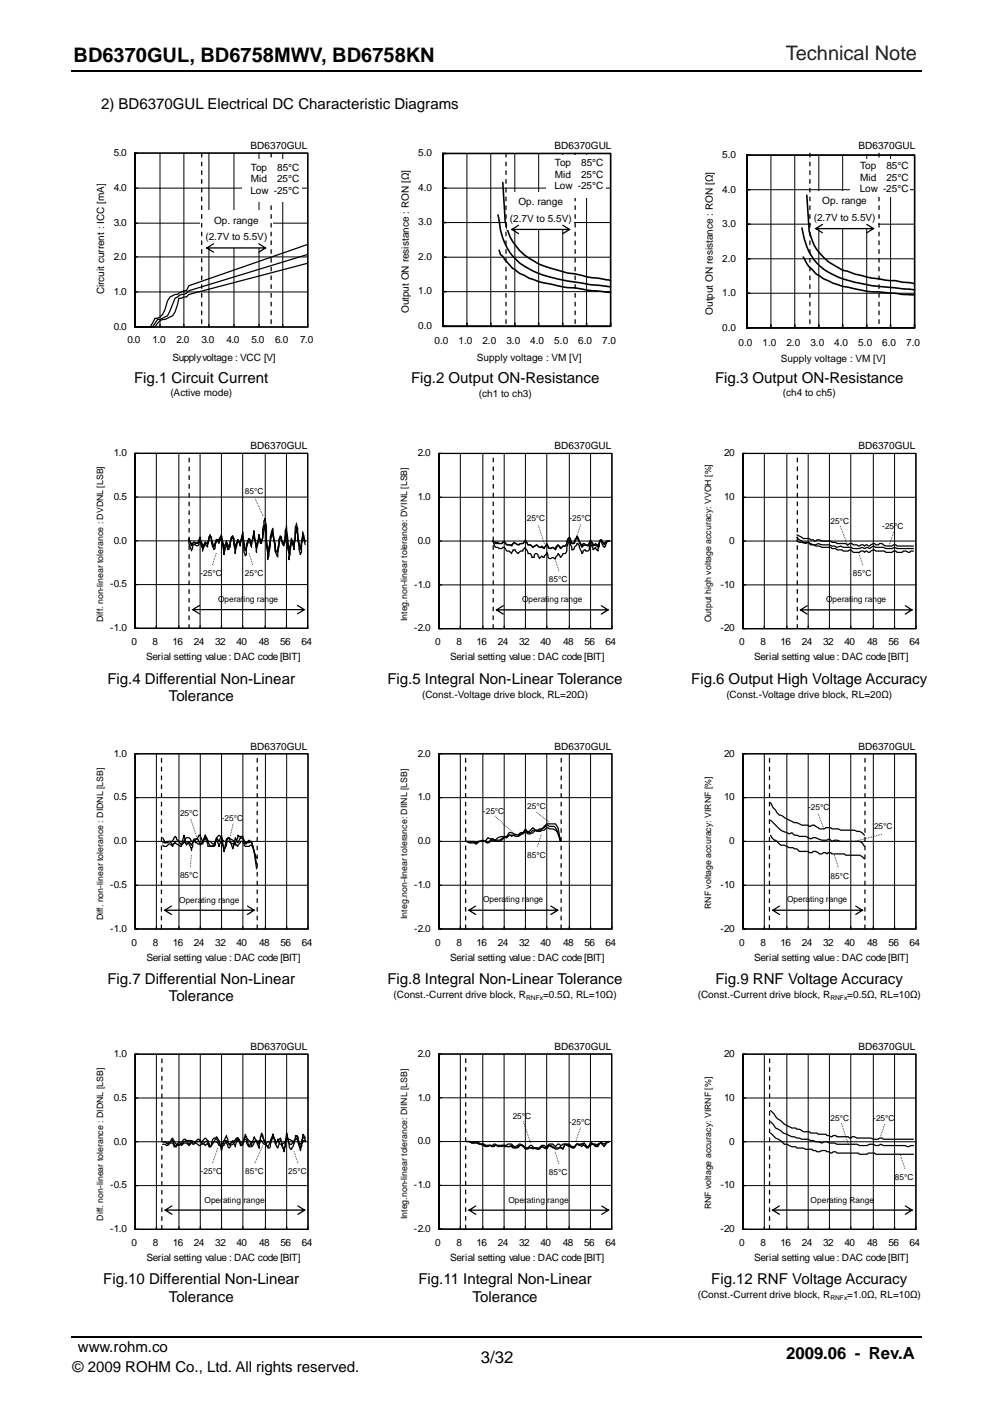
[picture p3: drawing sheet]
<svg xmlns="http://www.w3.org/2000/svg" width="210mm" height="297mm" viewBox="0 0 210 297" stroke-linecap="round" stroke-linejoin="round" font-family="sans-serif">
<path d="M15 282.6h179.7" fill="none" stroke="#050100" stroke-width=".32"/>
<path d="M15 15h179.7" fill="none" stroke="#050100" stroke-width=".34"/>
<path d="M157.8 32.8h35.4v36.5h-35.4z" fill="#fff"/>
<path d="M157.8 32.8h35.4v36.5M162.9 32.8v36.5M167.9 32.8v36.5M173 32.8v36.5M178 32.8v36.5M183.1 32.8v36.5M188.1 32.8v36.5M157.8 54.7h35.4M157.8 47.4h35.4M157.8 40.1h35.4M157.8 62h35.4" fill="none" stroke="#000" stroke-width=".21"/>
<g fill="none" stroke="#000" stroke-width=".34">
<path d="M158.5 32.8h-.7h35.4v36.5h-35.4v-36.5v36.5h.7M157.8 54.7h.7M157.8 47.4h.7M157.8 40.1h.7M169.4 48.2a11.8 11.8 0 0 0 6.6 9.9 31.1 31.1 0 0 0 11.2 2.6l6 .6M169.7 54.3a8.3 8.3 0 0 0 2.3 3.1l.5 .6 1.5 .9 2 1 1 .3a39.9 39.9 0 0 0 10.2 1.7l6 .5M170.4 41.3l.5 7.6a10.9 10.9 0 0 0 6.1 7.6l1 .6 1 .2a31 31 0 0 0 10.1 2l4.1 .7M157.8 62h.7M157.8 68.6v.7h35.4v-.7M162.9 68.6v.7M167.9 68.6v.7M173 68.6v.7"/>
<path d="M178 68.6v.7M183.1 68.6v.7M188.1 68.6v.7"/>
</g>
<path d="M93.6 32.4h35.4v36.6h-35.4z" fill="#fff"/>
<path d="M93.6 39.8h35.4M93.6 32.4h35.4v36.6M98.6 32.4v36.6M103.7 32.4v36.6M108.8 32.4v36.6M113.8 32.4v36.6M118.9 32.4v36.6M123.9 32.4v36.6M93.6 54.4h35.4M93.6 47.1h35.4M93.6 61.7h35.4" fill="none" stroke="#000" stroke-width=".21"/>
<g fill="none" stroke="#000" stroke-width=".34">
<path d="M93.6 39.8h.6M94.2 32.4h-.6h35.4v36.6h-35.4v-36.6v36.6h.6M106.2 38.6l.5 8.2a11.7 11.7 0 0 0 6.1 8.4 19.2 19.2 0 0 0 6.1 2.2l1 .3 1.5 .2a19.3 19.3 0 0 0 5 .9l2.6 .4M93.6 54.4h.6M93.6 47.1h.6M105.2 45.4l.3 1.2a12 12 0 0 0 8.3 11.2 52.4 52.4 0 0 0 12.6 2.5l2.6 .3M105.5 52.9l.2 .9 .5 .4 .5 .8a13.9 13.9 0 0 0 7.1 4.5l2.5 .5a17.7 17.7 0 0 0 5.1 .9l2.5 .4 5.1 .5M93.6 61.7h.6M93.6 68.3v.7h35.4v-.7M98.6 68.3v.7M103.7 68.3v.7M108.8 68.3v.7"/>
<path d="M113.8 68.3v.7M118.9 68.3v.7M123.9 68.3v.7"/>
</g>
<path d="M28.5 32.4h36.5v36.7h-36.5z" fill="#fff"/>
<path d="M28.5 39.8h36.5M28.5 32.4h36.5v36.7M33.8 32.4v36.7M38.8 32.4v36.7M44.1 32.4v36.7M49.4 32.4v36.7M54.7 32.4v36.7M59.7 32.4v36.7M28.5 54.3h36.5M28.5 47.2h36.5M28.5 61.7h36.5" fill="none" stroke="#000" stroke-width=".21"/>
<g fill="none" stroke="#000" stroke-width=".26">
<path d="M28.5 39.8h.5M29 32.4h-.5h36.5v36.7h-36.5v-36.7v36.7h.5M28.5 54.3h.5M28.5 47.2h.5M65 55.6l-25.1 6.7-.5 .5-1.6 .3-.8 2.9-.6 .8-1.5 .7a2.22 2.22 0 0 0-2.2 1.6h-4.2M65 53.8l-25.1 7.7-.5 .5-.6 .3a2.51 2.51 0 0 0-2.4 2.1l-1 2.4-1.6 .7h-.5l-1.1 1.6h-3.7M65 51.7l-25.1 8.7-.5 1.1a2.98 2.98 0 0 0-1.9 .8 2.47 2.47 0 0 0-2.1 1.3l-.5 1.8a2.12 2.12 0 0 1-2.2 1.9l-1 1.8h-3.2M28.5 61.7h.5M28.5 68.6v.5M33.8 68.6v.5M38.8 68.6v.5M44.1 68.6v.5"/>
<path d="M49.4 68.6v.5M54.7 68.6v.5M59.7 68.6v.5M65 68.6v.5h-36.5"/>
</g>
<path d="M42.2 44.5h15.4v7.9h-15.4z" fill="#fff"/>
<path d="M43.6 52.3h12.5l.1 .1-.1 .2h-12.4zM43.4 52.4l1.6-1 .2 .1v.1l-1.4 .9v-.2l1.4 .9v.2h-.2zM54.6 51.5l.2-.1 1.5 1-1.5 1h-.2v-.2l1.4-.9v.2l-1.4-.9z" fill="#000"/>
<path d="M42.6 32.4v36.6M57.3 32.4v36.7" fill="none" stroke="#000" stroke-width=".26" stroke-dasharray=".8 1.1"/>
<g fill="#fff">
<path d="M51.1 33.7h12.5v9h-12.5z"/>
<path d="M107.2 40.6h14v7.9h-14z"/>
</g>
<path d="M108 48.4h12.3l.1 .1-.1 .1h-12.2zM107.9 48.5l1.6-1 .1 .1v.1l-1.4 .9v-.2l1.4 .9v.2h-.1zM118.8 47.6l.2-.1 1.6 1-1.6 1h-.2v-.2l1.4-.9v.2l-1.4-.9z" fill="#000"/>
<path d="M106.9 32.4v36.6M121.5 32.4v36.7" fill="none" stroke="#000" stroke-width=".26" stroke-dasharray=".8 1.1"/>
<g fill="#fff">
<path d="M115.3 32.7h12.5v9h-12.5z"/>
<path d="M171.4 40.4h14.1v7.9h-14.1z"/>
</g>
<path d="M172.2 48.2h12.3l.2 .1-.2 .2h-12.2zM172.1 48.3l1.6-1 .2 .1-.1 .2-1.4 .9v-.3l1.4 .9 .1 .2h-.2zM183 47.4l.2-.1 1.6 1-1.7 1-.1-.2 1.4-.9v.3l-1.4-.9z" fill="#000"/>
<path d="M171.1 32.4v36.6M185.7 32.4v36.7" fill="none" stroke="#000" stroke-width=".26" stroke-dasharray=".8 1.1"/>
<g fill="#fff">
<path d="M179.6 33.7h12.4v7.9h-12.4z"/>
<path d="M157 95.9h36.5v37h-36.5z"/>
</g>
<path d="M157 95.9h36.5v37M161.5 95.9v37M166.2 95.9v37M170.7 95.9v37M175.2 95.9v37M179.7 95.9v37M184.5 95.9v37M189 95.9v37M157 114.4h36.5M157 105.1h36.5M157 123.7h36.5" fill="none" stroke="#000" stroke-width=".21"/>
<g fill="none" stroke="#000" stroke-width=".26">
<path d="M157.5 95.9h-.5h36.5v37h-36.5v-37v37h.5M157 114.4h.5M157 105.1h.5M168.3 113.1l1.4 .8a1.75 1.75 0 0 1 1.6 .2h.5l.2 .3h.3l.3-.3 1.6 .3a1.75 1.75 0 0 1 1.5 .3h.9l.2 .2h1.9l.2 .3h.3a.65 .65 0 0 1 1.1 0h.7l.3 .2h.3a.68 .68 0 0 1 1 0l.3-.2 .8 .2 .8-.5h.2l.3 .3h.5a.65 .65 0 0 1 1.1 0l.5 .2h1.3a.68 .68 0 0 1 1.1 0h3.5M168.3 114.4l.6 .3 1.3 .2 .5-.2 1.1 .5h.5l.5-.3 .8 .3h1.6l1.6 .5 .8-.3 .5 .3h1.6a2.86 2.86 0 0 0 2.4 0l.5 .3 .6-.3 .5 .3 .8-.6 .5 .3h1.6a2.86 2.86 0 0 0 2.4 0l.5 .3h3.5M168.3 113.6l1.4 1.1h1l.6 .5h.7l.3 .2h.8l.5 .3h.6a1.86 1.86 0 0 1 1.5 .3h.9l.2 .2h1.1a1.37 1.37 0 0 0 1.6 0h.2l.6 .6h1.3a.65 .65 0 0 1 1 0l.3-.3 .8 .3 .8-.6h.2l.3 .3h.5a1.75 1.75 0 0 1 1.6 .3h1.3a.65 .65 0 0 1 1.1 0h1.1l.2-.3h.6l.8 .3 .2-.3h.6M157 123.7h.5M157 132.4v.5h36.5v-.5M161.5 132.4v.5M166.2 132.4v.5M170.7 132.4v.5M175.2 132.4v.5"/>
<path d="M179.7 132.4v.5M184.5 132.4v.5M189 132.4v.5"/>
</g>
<path d="M169 128.8h23.7l.1 .1-.1 .2h-23.6zM168.8 128.9l1.7-.9h.1v.2l-1.4 .9v-.3l1.4 .9v.2h-.1zM191.1 128h.2l1.6 .9-1.6 1h-.2l.1-.2 1.4-.9v.3l-1.4-.9z" fill="#000"/>
<path d="M168.4 132.8v-36.9" fill="none" stroke="#000" stroke-width=".26" stroke-dasharray=".8 1.1"/>
<path d="M179.2 115.6l-1.7-4.3M182.2 119.4l-.8-2.6M188.7 112.6l-.9 2.8" fill="none" stroke="#000" stroke-width=".21" stroke-dasharray="0 .4"/>
<path d="M92.8 95.9h36.5v37h-36.5z" fill="#fff"/>
<path d="M92.8 95.9h36.5v37M97.2 95.9v37M102 95.9v37M106.5 95.9v37M111 95.9v37M115.5 95.9v37M120.3 95.9v37M124.8 95.9v37M92.8 114.4h36.5M92.8 105.1h36.5M92.8 123.7h36.5" fill="none" stroke="#000" stroke-width=".21"/>
<g fill="none" stroke="#000" stroke-width=".26">
<path d="M93.3 95.9h-.5h36.5v37h-36.5v-37v37h.5M92.8 114.4h.5M92.8 105.1h.5M104.1 114.4l.5 .3h.6l.3 .2h.5l.2-.2h.3l.5 .5h1.1l.5-.5 .8 .5h.3l.2-.3h.6l.5-.5 .5 .8h.6l.5 .5 .8-.5 .5 .5h.3l.2-.3 .3 .3h.3l.5-.5 .5 .8 .8-.3 .3 .3h.2v-.3l.6-.5 .5 .5v.3l.5-.6h.6l.2-.5v-.5l.6-.8 .2 .3 .3 1h.3l.2-.2 .6-1.4 1 1.9v.2l.3-.2v-.3h.2l.3 .3h.5l.6-.8 .5 .5v.3h.3l.2-.3 .5 .5 .3-1 .3-.3h.2v.3l.6 .5 .5-.5h.5M104.1 114.4l.5 .5h1.4l.5-.5 .5 .8h.6l.5 .2 .5-.7 .8 .5 .5-.3h.6l.5-.8 .5 1.1h.6l.5 .5 .8-.5 .5 .5h.5l.6 .3 .5-1.1 .5 1.1 .8-.3 .5 .5 .6-1 .5 .8 .5-.6h.6l.8-1.8 .5 1.3h.5l.6-1.3 1 2.1 .5-.5 .8 .2 .6-1.3 .5 1.3 .5-.2 .5 .5 .6-1.6 .8 1.1 .5-.8h.5M104.1 114.4l.5 1.3h.6l.3 .3h.5l.2-.3h.3l.5 .8h.6l.5 .5 .3-.8h.5v.3l.5 .5 .5-.5h.6v-.3l.5-.5 .5 1.3h.6l.2 .8h.6v-.5l.2-.3h.3l.5 .8v.3l.5-.5 .3 .2h.3v-.2l.5-.6v-.2v.2l.3 .3v.5l.2 .3 .8-.3 .3 .3h.2v-.3l.6-.5v-.3l.5 .8 .5-.8h.6l.2-.5v-.8l.6-1.3 .2 .3 .3 1.5h.3l.2-.2v-.3l.6-.5v-.3h.2l.8 2.1 .5-.8h.3v.3h.5l.3-.3v-.8l.3-.7 .5 1.5 .5-.5v.3l.5 .5v-.5l.3-.6v-.7l.3-.3 .8 1.3 .2-.3 .3-1h.5M92.8 123.7h.5M92.8 132.4v.5h36.5v-.5M97.2 132.4v.5M102 132.4v.5M106.5 132.4v.5M111 132.4v.5"/>
<path d="M115.5 132.4v.5M120.3 132.4v.5M124.8 132.4v.5"/>
</g>
<path d="M104.2 132.8v-36.9" fill="none" stroke="#000" stroke-width=".26" stroke-dasharray=".8 1.1"/>
<path d="M104.8 128.8h23.6l.2 .1-.2 .2h-23.5zM104.6 128.9l1.6-.9h.2v.2l-1.4 .9v-.3l1.4 .9v.2h-.2zM126.9 128h.2l1.6 .9-1.6 1h-.2l.1-.2 1.4-.9v.3l-1.4-.9z" fill="#000"/>
<path d="M115 114.9l-1.3-3.9M122.7 111l-1 2.8M118 120.6l-.8-2.6" fill="none" stroke="#000" stroke-width=".21" stroke-dasharray="0 .4"/>
<path d="M28.5 95.8h36.5v37h-36.5z" fill="#fff"/>
<path d="M28.5 95.8h36.5v37M33 95.8v37M37.8 95.8v37M42.3 95.8v37M46.8 95.8v37M51.3 95.8v37M56 95.8v37M60.5 95.8v37M28.5 114.3h36.5M28.5 105.1h36.5M28.5 123.6h36.5" fill="none" stroke="#000" stroke-width=".21"/>
<g fill="none" stroke="#000" stroke-width=".26">
<path d="M29.1 95.8h-.6h36.5v37h-36.5v-37v37h.6M28.5 114.3h.6M28.5 105.1h.6M39.9 114.1l.5 .8h.3l.3-.3 .2 .3h.5l.6-.8 .5 1.3 .5-.5v-.3l.3 .3h.3l.2-.8v-.6l.3-.2 .3 .2v.8l.2 .8 .3 .3h.2v-.5l.3-.8h.3l.2 .2 .3-.8 .3-.2 .5 2.6 .5-1.6 .3 1.1 .3 .3 .2-.3v-.8l.3-.8 .2-.3 .3 .3v.8l.3 1.1 .5-1.6 .5 .8 .6-1.4 .2 2.2 .3 .5 .2-.3v-.8l.6-1.3 .3 .3 .2 1v-.5l.5-1.6 .6 2.7 .5-1.6v-.6v.3l.3 .3v.5h.2l.3-.8v-1.3l.3-1.3 .2-.3 .3 1.1v2.6l.3 1.1v1a5.1 5.1 0 0 0 .5-3.2l.5-1.8v.8l.5 3.2v1h.3l.3-.2 .2-2.4 .3-.6h.3v.6l.5 .8 .2-.6v-.8l.3-.7 .5 3.7 .6-1.9v-.5l.5 1 .3-2.6 .2-.3v.3l.3 .3v1.3l.5 1.8 .3-.2 .2-2.2 .6 .8M39.9 113.8l.5 1.6 .6-.8 .7 .3 .6-1.4 .5 2.4 .5-1.3 .6 .5 .5-2.1 .8 2.7 .5-1.6 .5 .5 .6-1.6 .5 3.2 .5-1.6 .6 1.1 .7-2.4 .6 2.6 .5-1.8 .5 1 .6-2.3 .5 3.7 .8-2.4 .5 1.3 .5-2.9 .6 3.4 .5-2.6 .5 1.6 .8-4 .6 6.3 1-5.2 .5 4.2 .6 .5 .5-3.2 .8 1.6 .5-3.4 .5 5.3 .6-2.9 .5 1.6 .5-4.3 .8 4.8 .5-3.2 .6 1.6M39.9 114.3v.6l.5 1.6 .3-.6v-.5l.3-.3h.2l.3 .3h.2l.3-.3v-.5l.3-.5v.5l.5 1.3v.6l.5-1.6 .6 .8 .2-2.2 .3-.2v.2l.3 .3v.8l.2 1.1 .3 .2v.3l.2-.3v-.8l.3-.5v-.5l.5 .8 .6-1.4v.8l.5 2.9 .5-1.8v-.5l.3 1.3h.3v-.3l.2-.2v-1.1l.3-1.1 .2-.2v.2l.3 .3v1.3l.3 1.9 .5-2.9 .5 1.3 .6-2.9 .2 4.2 .3 .8 .2-.3v-1.3l.6-1.8 .3 .2 .2 1.4v-.8l.5-2.7 .6 4.5 .5-2.9v-.8l.3 1.1v.8h.2v-.6l.3-.5v-2.1l.3-.8v-.8l.2-.5 .3 1.6v4.2l.3 1.3v1.6l.2-.8 .3-3.2 .5-1.5v.5a5.1 5.1 0 0 1 .5 3.2l.6 1.3 .2-3.7 .3-.8 .3 .2v.8l.2 .8 .3 .3 .2-.8v-2.4l.3-.5v-.5l.5 7.1v-.5l.3-.6 .3-3.4 .5 2.4v-1.1l.3-1v-2.7l.2-.8 .3 1.1v2.1l.5 3.4 .3-.5 .2-4.2 .3 .8v1l.3 .8M28.5 123.6h.6M28.5 132.3v.5h36.5v-.5M33 132.3v.5M37.8 132.3v.5M42.3 132.3v.5M46.8 132.3v.5"/>
<path d="M51.3 132.3v.5M56 132.3v.5M60.5 132.3v.5"/>
</g>
<path d="M39.9 132.9l.1-37" fill="none" stroke="#000" stroke-width=".26" stroke-dasharray=".8 1.1"/>
<path d="M40.6 128.8h23.7l.1 .1-.1 .1h-23.6zM40.5 128.9l1.6-1h.1v.2l-1.4 .9v-.2l1.4 .9v.2zM62.8 127.9h.1l1.6 1-1.7 1v-.2l1.4-.9v.2l-1.4-.9z" fill="#000"/>
<path d="M44.9 119.4l.9-2.7M53.4 119.4l-.9-2.7M55.6 109.1l-1.8-3.8" fill="none" stroke="#000" stroke-width=".21" stroke-dasharray="0 .4"/>
<path d="M92.8 159.4h36.5v37h-36.5z" fill="#fff"/>
<path d="M92.8 159.4h36.5v37M97.2 159.4v37M102 159.4v37M106.5 159.4v37M111 159.4v37M115.5 159.4v37M120.3 159.4v37M124.8 159.4v37M92.8 177.9h36.5M92.8 168.6h36.5M92.8 187.2h36.5" fill="none" stroke="#000" stroke-width=".21"/>
<g fill="none" stroke="#000" stroke-width=".26">
<path d="M93.3 159.4h-.5h36.5v37h-36.5v-37v37h.5M92.8 177.9h.5M92.8 168.6h.5M98.6 177.9l.5 .3h1.1l.2 .2h.3l.5-.5h1.3a.65 .65 0 0 0 1.1 0l.5-.3h.5a1.68 1.68 0 0 0 1.9-.8h.3l.2 .3 .3-.3a1.37 1.37 0 0 1 1.6 0h.5l.5-.2 1.1-.8h.5l.3 .2h.3l.5-.5h.8l.2 .3h.3l1.6-1.3h.3l.2 .2h1.1l.2 .3 .6 1 .5 1.9M98.6 177.9h1.6l.5 .3 1.3-.6 .5 .3 .6-.8 1.5 .5 .6-.5 .8-.3 .5 .3 .5-.3 .6-.8h.5l1.3 .6 .5-.6h.6l.5-.8 .5 .8 1.1-1 .8 .8 .5-.6h.5l1.1-1h1.8l.6 .8 .5 2.9M98.6 177.9l.5 .3h1.6a1.75 1.75 0 0 1 2.1 0h.3l.8-.8h.2a1.42 1.42 0 0 0 2.4-.3h.5l.6-.5h.2l.3 .2 .3-.2h.2l.3 .2h.5l.5-.5h.6a.68 .68 0 0 1 1 0h.6l1.3-.8h.2l.3 .3h.3l.2-.3h.6l.5-.5h.3l.2 .2a1.53 1.53 0 0 1 1.9 1.1l.5 1.6M92.8 187.2h.5M92.8 195.9v.5h36.5v-.5M97.2 195.9v.5M102 195.9v.5M106.5 195.9v.5M111 195.9v.5"/>
<path d="M115.5 195.9v.5M120.3 195.9v.5M124.8 195.9v.5"/>
</g>
<path d="M98.4 196.3v-36.9M118.5 196.3l.1-36.9" fill="none" stroke="#000" stroke-width=".26" stroke-dasharray=".8 1.1"/>
<path d="M99 192.3h18.8l.1 .1-.1 .2h-18.7zM98.8 192.4l1.6-.9h.2l-.1 .2-1.4 .9v-.3l1.4 .9 .1 .2h-.2zM116.3 191.5h.2l1.5 .9-1.5 1h-.2v-.2l1.4-.9v.3l-1.4-.9z" fill="#000"/>
<path d="M108.2 175.9l-3.6-3.3M113.4 171.8l2.7 2.1M113.5 178.9l.9-2.6" fill="none" stroke="#000" stroke-width=".21" stroke-dasharray="0 .4"/>
<path d="M28.6 159.4h36.5v37h-36.5z" fill="#fff"/>
<path d="M28.6 159.4h36.5v37M33 159.4v37M37.8 159.4v37M42.3 159.4v37M46.8 159.4v37M51.3 159.4v37M56.1 159.4v37M60.6 159.4v37M28.6 177.9h36.5M28.6 168.6h36.5M28.6 187.2h36.5" fill="none" stroke="#000" stroke-width=".21"/>
<g fill="none" stroke="#000" stroke-width=".26">
<path d="M29.1 159.4h-.5h36.5v37h-36.5v-37v37h.5M28.6 177.9h.5M28.6 168.6h.5M34.4 177.1l.5 1.1h.3l.2-.3h1.1l.2-.8 .3-.3 .3 .3v.3l.5 .5h1.1l.5-.8h.5l.5 .8h.6l.8-.8 .2-.5h.3l.5 1.6 .6-1.6 .5 1.3h.5l.6 .5h.2l.3-.2 .2-1.1 .6-.5 1 1.3h.6l.2-.8h.3l1 .8v.5l.3 .3 .5-1.6v-.5l.3 .2h.3v.3l.2-.3h.3l.3 1.4 .2 .2h.3v-.2l.5-.6 .5 .6 1.1 3.1M34.4 178.2h1l.6-.3 .5 .8 .5-.8h.8l.5 .8 .6-2.1 .5 2.1 .5-.8 .5 .8 .6-1.3h.8l.5 1.3 .5-.8 .6-1.3 1 2.3 .8-.2 .5-1.6 .6 .8 .5-1.3 .5 3.4 .6-2.6 .5-.3 .8 2.4 .5-2.4 .5 1.1 .6-1.1 .5 .3 .5 .8h.8l.5-.3 .6 2.1 .5 3.7M34.4 178.7a.78 .78 0 0 0 1.3-.3h.3l.5 .5v-.2l.5-.5 1.1 .7h.2v-.2l.6-.5v-.3l.5 .5 .3-.2h.2l.5 1.5 .3-.8v-.7l.3-.3h.3v.3h.2l.3 .2h1l.6-1.6 .5 1.6v.5h1.3l.3-.2 .2-1.3 .6 1.5 .5-1.5 .5 2.6 .6-1.3v-.5l.2-.3h.3l.8 .5h.5l.5 .5v-.2l.6-.5v-.3h.5l.3 .8 .2 .2h.8l.3-.2h.2a11.1 11.1 0 0 1 1.1 3.9M28.6 187.2h.5M28.6 195.9v.5h36.5v-.5M33 195.9v.5M37.8 195.9v.5M42.3 195.9v.5M46.8 195.9v.5"/>
<path d="M51.3 195.9v.5M56.1 195.9v.5M60.6 195.9v.5"/>
</g>
<path d="M34.1 196.3v-36.9M54.3 196.3v-36.9" fill="none" stroke="#000" stroke-width=".26" stroke-dasharray=".8 1.1"/>
<path d="M34.7 192.3h19l.1 .1-.1 .2h-18.9zM34.5 192.4l1.7-.9h.1v.2l-1.4 .9v-.3l1.4 .9v.2h-.1zM52.2 191.5h.1l1.6 .9-1.6 1h-.1v-.2l1.4-.9v.3l-1.4-.9z" fill="#000"/>
<path d="M41.5 176.9l-1.2-3.8M49.2 174.2l-.6 2.7M40.2 183.3l.2-2.7" fill="none" stroke="#000" stroke-width=".21" stroke-dasharray="0 .4"/>
<path d="M28.6 222.9h36.5v37h-36.5z" fill="#fff"/>
<path d="M28.6 232.1h36.5M28.6 222.9h36.5v37M33 222.9v37M37.8 222.9v37M42.3 222.9v37M46.8 222.9v37M51.3 222.9v37M56.1 222.9v37M60.6 222.9v37M28.6 250.7h36.5M28.6 241.4h36.5" fill="none" stroke="#000" stroke-width=".21"/>
<g fill="none" stroke="#000" stroke-width=".26">
<path d="M28.6 232.1h.5M29.1 222.9h-.5h36.5v37h-36.5v-37v37h.5M28.6 250.7h.5M28.6 241.4h.5M28.6 259.4v.5h36.5v-.5M33 259.4v.5M37.8 259.4v.5M42.3 259.4v.5M46.8 259.4v.5M51.3 259.4v.5M56.1 259.4v.5M60.6 259.4v.5"/>
<path d="M64.5 240.6l-.5-.8-.5 3.4-.8-2.6-1.1 1.3h-.5l-.5-2.4-.6 4-.8-2.9-1 1.3-.5-2.1-1.1 2.6-.5-.5-.8-2.4-.6 2.4-.5-.8-.5 .3h-.6l-.5 1-.8-2.6-.5 2.1h-.5l-.6-1.3-.5 .8h-.5l-.8 .5-.5-.8h-.6l-.5 2.1-.5-2.1-.6-.8-.5 1.1-.8 1-.5-1.3-.5 .3-.6 .5-.5-.8-.5 .3h-.8l-.6-.3-.5 .8-.5-.8-.5 .3-.6 .5-.5-.5-.8 1-.5-1.3-.5 .3-.6 .5-.5-.5h-.5h.5l.3 .3h.2l.6-.3 .5-.8v.3l.5 .8 .8 .5 1.1-1.3h.2l.3 .2h1l.3 .8h.3l.8-1h.2l.6 .5h.2v-.3l.6-.5 .5 .5 .3 1.3h.2l.3-.2v-.5l.3-.8 .2-.3a1.45 1.45 0 0 1 1.1 1.1l.2 .2a.89 .89 0 0 0 .8-.8l.6-1 .2 .8v.5l.6 .8 .5-.3 .8-1.3h.2l.8 1.1h.3l.3-1.1 .2-.3h.3v.3l.8 .8v.5l.2 .3 .6-1.9 .5 .8v.3h.3l.2-.3h.6l.5 .8h.3l.5-.5h.5l.6-1.6 .5 1.9 .5-.6v-.2l.3 .8 .2 .2h.3l.5-.2 .6-.8a1.76 1.76 0 0 1 1.5 .8l.3-.8v-.6l.3-.2 .2 .2 .3 1.4 .3 .2 .2-.2v-.6l.3-.8 .5 .8M64.5 241.4l-.2-.3h-.3l-.3 .8v.5h-.2l-.6-1.3v-.5l-.2-.5h-.3l-.3 1.6-.5 1.3h-.2l-.3-.6-.5-2.6-.3 2.6-.3 .3v.3l-.5-.8v-.8l-.3-.3-.2 .3-.3 1.3-.3-.3-.2-1.3-.5-1-.6 1.8v.5l-.2 .3h-.3l-1.1-2.1v-.5l-.2-.3v.3l-.3 .2-.3 2.4-.5-1.6h-.2l-.9 1.3h-.5l-.5-.7v-.6l-.3-.2h-.2v.5l-.3 .3v.2l-.3 .3h-.2l-.6-1.6-.5 1.8v-.2l-.3-.3v-.5l-.2-.3-.3 .3-.2 .5v.5l-.3 .3-.3-.3-.2-1-.6 .5v.3h-1l-.6-.8a.97 .97 0 0 0-1 .8l-.3 .2h-.2l-.3-.7-.5 .5-.6-.5-.5 .5h-.3l-1-.8h-.3l-.8 .8-.5-.5h-.5l-.6 .5-.2-.3h-.3l-.5 .3v.2h-.6l-.2-.7h-.5l-.6 .5h-.2l-.3-.3h-.5"/>
</g>
<path d="M34.2 259.9v-37" fill="none" stroke="#000" stroke-width=".26" stroke-dasharray=".8 1.1"/>
<path d="M34.8 255.7h29.5l.2 .1-.2 .2h-29.4zM34.6 255.8l1.7-1 .1 .1v.2l-1.4 .8v-.2l1.4 .9v.2h-.1zM62.8 254.9l.2-.1 1.6 1-1.6 1h-.2l.1-.2 1.4-.9v.2l-1.4-.8z" fill="#000"/>
<path d="M44.9 245.8l1.2-3.3M53.9 245.8l1.7-3.7M62.9 245.8l-.9-2.6" fill="none" stroke="#000" stroke-width=".21" stroke-dasharray="0 .4"/>
<path d="M92.7 222.8h36.5v37.1h-36.5z" fill="#fff"/>
<path d="M92.7 232.1h36.5M92.7 222.8h36.5v37.1M97.2 222.8v37.1M102 222.8v37.1M106.5 222.8v37.1M111 222.8v37.1M115.5 222.8v37.1M120.2 222.8v37.1M124.7 222.8v37.1M92.7 250.6h36.5M92.7 241.3h36.5" fill="none" stroke="#000" stroke-width=".21"/>
<g fill="none" stroke="#000" stroke-width=".26">
<path d="M92.7 232.1h.6M93.3 222.8h-.6h36.5v37.1h-36.5v-37.1v37.1h.6M92.7 250.6h.6M92.7 241.3h.6M92.7 259.3v.6h36.5v-.6M97.2 259.3v.6M98.6 241.3h.8l.2 .3h.5l.3-.3h.3l1.8 1.1h.3l.2-.3h1.1l.3-.2h.2l.6 .5 .8-.3h1a.99 .99 0 0 1 1.6 .3l.8-.3 .3-.2a1.78 1.78 0 0 1 1.3 .8h.5l.5-.6h.3l.5 .6h1.1l.5-.6h.6l.2 .3h.3l.5-.5h.8l.5 .5 .6-.5h.2l.3 .2h.2l.3-.2h.5a1.51 1.51 0 0 0 2.2 .2l.2-.2h.3l.2 .2a.78 .78 0 0 1 1.4 .3h.8l.8-.5h.5l.2 .2h.3l.6-.5 .7 .3 .6-.6h.5M98.6 241.3h.5l.5 .3h1.1l.5 .3h.8l1 .5 .6-.3 .5 .3 .5-.3 1.4 .3 .5-.3 .5 .3h.5l.6-.3 .5 .6h.8l.5-.6h.5l.6 .8a2.91 2.91 0 0 1 2.4 0h.5l.5-.5 1.1 .5 .5-.8 .8 .6h1.6l.5 .2 .5-1 .8 .2 .6 .6h.5l.5-.8 .5 .2 1.1-.5 .8 1.1 .5-1.1 1.1 .5 1.1-.5 .7 .8 .6-.8 .5-.3M98.6 241.3h.8l.2 .3a1.86 1.86 0 0 1 1.6 .3h1.1l.2 .2h1.1a.68 .68 0 0 0 1 0 2.17 2.17 0 0 1 1.9 .3h1.6l.2 .3a1.31 1.31 0 0 0 1.4-.6h.5l1.1 .8h.2a.68 .68 0 0 1 1.1 0l.2-.2h.6l.2 .2h.3l.5-.5h.3l.3 .3h.5l.5-.6a1.68 1.68 0 0 1 1.3 .8h.6l.5-.5 .5 .5 .3-.8 .2-.2h.8l.8 .8h.3l.3-.3 .2-.5h.5l.6 .5 .2-.3h.6v.3l.2 .3h.3l.5-.8v-.3h.3l.8 .8h.5l.6-.8 1 .3 .8-.6M102 259.3v.6M106.5 259.3v.6M111 259.3v.6"/>
<path d="M115.5 259.3v.6M120.2 259.3v.6M124.7 259.3v.6"/>
</g>
<path d="M98.4 259.8v-36.9" fill="none" stroke="#000" stroke-width=".26" stroke-dasharray=".8 1.1"/>
<path d="M99 255.8l29.5-.1 .2 .1-.2 .2h-29.4zM98.8 255.8l1.7-1 .1 .3-1.4 .9v-.3l1.4 .9v.2h-.2zM127 254.9h.2l1.6 .9-1.7 1.1v-.3l1.4-.9v.3l-1.4-.9z" fill="#000"/>
<path d="M122.6 238.5l-1 2.8M112 241.5l-1.4-4.4M118 245.9l-.8-2.6" fill="none" stroke="#000" stroke-width=".21" stroke-dasharray="0 .4"/>
<path d="M157 222.9h36.5v37h-36.5z" fill="#fff"/>
<path d="M157 232.1h36.5M157 222.9h36.5v37M161.5 222.9v37M166.2 222.9v37M170.7 222.9v37M175.2 222.9v37M179.7 222.9v37M184.5 222.9v37M189 222.9v37M157 250.7h36.5M157 241.4h36.5" fill="none" stroke="#000" stroke-width=".21"/>
<g fill="none" stroke="#000" stroke-width=".26">
<path d="M157 232.1h.5M157.5 222.9h-.5h36.5v37h-36.5v-37v37h.5M162.8 234.8l.5 .5a3.5 3.5 0 0 0 1.6 1.6 4.7 4.7 0 0 0 2.9 1.6h.3l.2 .2h.6l.8 .6a1.75 1.75 0 0 1 1.6 .2 1.86 1.86 0 0 1 1.5 .3 2.02 2.02 0 0 1 1.9 .3h.5l.3 .2h.2a.68 .68 0 0 1 1.1 0h2.4l.3 .3h.2l.3-.3h.5l.5 .3h3l.5 .3h1a.68 .68 0 0 1 1.1 0h6.4M162.8 237.2l1.1 1.3 .5 .2a9.2 9.2 0 0 0 4.5 1.9l.5 .3h1.3l.6 .2h.5l1.8 .6 .6-.3h.5l.5 .3h1.1l.5 .2h4.2l.6 .3h1.6l.5-.3h.8l.5 .3h.5l.6-.3 .5 .3h4.5l.8 .2 .5-.2h.6M162.8 239.5a4.2 4.2 0 0 0 2.1 1.6l.8 .8h.5a2.16 2.16 0 0 0 1.9 .5l.2 .3h1.4l.5 .3a1.75 1.75 0 0 1 1.6 .2l1.3 .3a1.26 1.26 0 0 1 1.6 0h.5l.3 .3h.2a.65 .65 0 0 1 1.1 0h2.9a2.15 2.15 0 0 1 1.9 .2h1.6a1.57 1.57 0 0 1 1.8 0h8M157 250.7h.5M157 241.4h.5M157 259.4v.5h36.5v-.5M161.5 259.4v.5M166.2 259.4v.5M170.7 259.4v.5M175.2 259.4v.5"/>
<path d="M179.7 259.4v.5M184.5 259.4v.5M189 259.4v.5"/>
</g>
<path d="M162.6 259.9v-37" fill="none" stroke="#000" stroke-width=".26" stroke-dasharray=".8 1.1"/>
<path d="M163.1 255.7h29.6l.1 .1-.1 .2h-29.5zM163 255.8l1.6-1 .2 .1-.1 .2-1.4 .8v-.2l1.4 .9 .1 .2h-.2zM191.2 254.9l.1-.1 1.6 1-1.7 1v-.2l1.4-.9v.2l-1.4-.8z" fill="#000"/>
<path d="M186.8 237.8l-.8 2.6M179.2 241.9l-1.5-4.5M191.1 247l-.9-2.8" fill="none" stroke="#000" stroke-width=".21" stroke-dasharray="0 .4"/>
<path d="M157 159.4h36.5v37h-36.5z" fill="#fff"/>
<path d="M157 159.4h36.5v37M161.5 159.4v37M166.2 159.4v37M170.7 159.4v37M175.2 159.4v37M179.7 159.4v37M184.5 159.4v37M189 159.4v37M157 177.9h36.5M157 168.6h36.5M157 187.2h36.5" fill="none" stroke="#000" stroke-width=".21"/>
<g fill="none" stroke="#000" stroke-width=".26">
<path d="M157.5 159.4h-.5h36.5v37h-36.5v-37v37h.5M157 177.9h.5M157 168.6h.5M162.8 169.7l.5 1.1 .6 .5a2.1 2.1 0 0 0 1.5 1.3l.3 .3 2.1 1h.5a2.74 2.74 0 0 0 2.4 .6l.3 .2h.3a.68 .68 0 0 1 1 0l.5 .3a1.37 1.37 0 0 0 1.6 0h1.1l.2 .2h1.4l.5 .3h.5a7.2 7.2 0 0 1 4 .5l.5 .6M162.8 173.4l1.1 1.1a3.6 3.6 0 0 0 2.3 1.5l.6 .3 .5-.3 .5 .6h.5l.6 .2a2.74 2.74 0 0 1 2.4 .6l.5-.3h.5a2.76 2.76 0 0 0 2.9 .3l.5 .5 .6-.3 1.3 .3h4l.5 .3 .5 .7M162.8 176.6a1.57 1.57 0 0 0 1.1 1l1 1.1a2.14 2.14 0 0 1 1.9 .5h.8l.2 .3h.5l.6 .5h1.8a.65 .65 0 0 0 1.1 0h.5l.8 .5h.5a.68 .68 0 0 1 1.1 0 .68 .68 0 0 1 1 0h2.7l.3 .3h1.6a2.1 2.1 0 0 1 2.3 .8M157 187.2h.5M157 195.9v.5h36.5v-.5M161.5 195.9v.5M166.2 195.9v.5M170.7 195.9v.5M175.2 195.9v.5"/>
<path d="M179.7 195.9v.5M184.5 195.9v.5M189 195.9v.5"/>
</g>
<path d="M162.5 196.3l.1-36.9M182.7 196.3v-36.9" fill="none" stroke="#000" stroke-width=".26" stroke-dasharray=".8 1.1"/>
<path d="M163.2 192.3h19l.1 .1-.1 .2h-19zM163 192.4l1.6-.9h.2l-.1 .2-1.4 .9v-.3l1.4 .9v.2zM180.7 191.5h.1l1.6 .9-1.7 1v-.2l1.4-.9v.3l-1.4-.9z" fill="#000"/>
<path d="M174 175.1l-1.2-3M186.2 176.4l-6.1 1.6M177.1 183.2l-.9-2.6" fill="none" stroke="#000" stroke-width=".21" stroke-dasharray="0 .4"/>
<text font-size="4.2" x="15.5" y="13.1">BD6370GUL, BD6758MWV, BD6758KN</text>
<text font-size="4.2" fill="#231f20" x="166" y="12.8">Technical Note</text>
<g font-size="3.5">
<text x="166.1" y="287.3">2009.06 - Rev.A</text>
<text x="101.6" y="288.2">3/32</text>
</g>
<g font-size="3.2">
<text x="21.4" y="23.1">2) BD6370GUL Electrical DC Characteristic Diagrams</text>
<text x="28.3" y="81">Fig.1 Circuit Current</text>
<text x="86.8" y="81">Fig.2 Output ON-Resistance</text>
<text x="151" y="81">Fig.3 Output ON-Resistance</text>
<text x="22.7" y="144.5">Fig.4 Differential Non-Linear</text>
<text x="35.6" y="148.2">Tolerance</text>
<text x="81.8" y="144.5">Fig.5 Integral Non-Linear Tolerance</text>
<text x="146" y="144.5">Fig.6 Output High Voltage Accuracy</text>
<text x="22.7" y="208">Fig.7 Differential Non-Linear</text>
<text x="81.8" y="208">Fig.8 Integral Non-Linear Tolerance</text>
<text x="151.1" y="208">Fig.9 RNF Voltage Accuracy</text>
<text x="35.6" y="211.7">Tolerance</text>
<text x="21.8" y="271.5">Fig.10 Differential Non-Linear</text>
<text x="35.6" y="275.2">Tolerance</text>
<text x="88.4" y="271.5">Fig.11 Integral Non-Linear</text>
<text x="99.8" y="275.2">Tolerance</text>
<text x="150.2" y="271.5">Fig.12 RNF Voltage Accuracy</text>
<text x="16.4" y="285.7">www.rohm.co</text>
<text x="15.3" y="290">© 2009 ROHM Co., Ltd. All rights reserved.</text>
</g>
<g font-size="2.1">
<text x="24" y="33">5.0</text>
<text x="52.9" y="31.5">BD6370GUL</text>
<text x="88.3" y="33">5.0</text>
<text x="117.2" y="31.5">BD6370GUL</text>
<text x="117.2" y="35.1">Top</text>
<text x="122.8" y="35.1">85°C</text>
<text x="152.6" y="33.4">5.0</text>
<text x="181.4" y="31.5">BD6370GUL</text>
<text x="181.7" y="35.7">Top</text>
<text x="187.3" y="35.7">85°C</text>
<text x="24" y="40.3">4.0</text>
<text x="52.9" y="41">Low -25°C</text>
<text x="53" y="36">Top</text>
<text x="53" y="38.5">Mid</text>
<text x="58.5" y="38.5">25°C</text>
<text x="58.5" y="36">85°C</text>
<text x="88.3" y="40.4">4.0</text>
<text x="117.1" y="40">Low -25°C</text>
<text x="117.2" y="37.5">Mid</text>
<text x="122.7" y="37.5">25°C</text>
<text x="152.6" y="40.7">4.0</text>
<text x="181.6" y="40.6">Low -25°C</text>
<text x="181.7" y="38.2">Mid</text>
<text x="187.2" y="38.2">25°C</text>
<text x="24" y="47.8">3.0</text>
<text x="45.2" y="47.3">Op. range</text>
<text x="88.3" y="47.6">3.0</text>
<text x="107.7" y="46.9">(2.7V to 5.5V)</text>
<text x="109.5" y="43.4">Op. range</text>
<text x="152.6" y="48">3.0</text>
<text x="171.9" y="46.7">(2.7V to 5.5V)</text>
<text x="173.7" y="43.2">Op. range</text>
<text x="43.4" y="50.8">(2.7V to 5.5V)</text>
<text x="24" y="54.9">2.0</text>
<text x="88.3" y="55">2.0</text>
<text x="152.6" y="55.3">2.0</text>
<text x="22" y="62.3" transform="rotate(-90 22 62.3)">Circuit current : ICC [mA]</text>
<text x="24" y="62.3">1.0</text>
<text x="88.3" y="62.3">1.0</text>
<text x="152.6" y="62.6">1.0</text>
<text x="24" y="69.7">0.0</text>
<text x="86.4" y="66.2" transform="rotate(-90 86.4 66.2)">Output ON resistance : RON [Ω]</text>
<text x="88.3" y="69.6">0.0</text>
<text x="150.6" y="66.6" transform="rotate(-90 150.6 66.6)">Output ON resistance : RON [Ω]</text>
<text x="152.6" y="69.9">0.0</text>
<text x="26.9" y="72.6">0.0</text>
<text x="32.2" y="72.6">1.0</text>
<text x="36.4" y="76.3">Supply voltage : VCC [V]</text>
<text x="37.3" y="72.6">2.0</text>
<text x="42.5" y="72.6">3.0</text>
<text x="47.8" y="72.6">4.0</text>
<text x="53.1" y="72.6">5.0</text>
<text x="58.1" y="72.6">6.0</text>
<text x="63.4" y="72.6">7.0</text>
<text x="91.8" y="72.8">0.0</text>
<text x="96.9" y="72.8">1.0</text>
<text x="100.8" y="76.2">Supply voltage : VM [V]</text>
<text x="101.9" y="72.8">2.0</text>
<text x="107" y="72.8">3.0</text>
<text x="112" y="72.8">4.0</text>
<text x="117.1" y="72.8">5.0</text>
<text x="122.1" y="72.8">6.0</text>
<text x="127.2" y="72.8">7.0</text>
<text x="156" y="73.1">0.0</text>
<text x="161.1" y="73.1">1.0</text>
<text x="165" y="76.6">Supply voltage : VM [V]</text>
<text x="166.1" y="73.1">2.0</text>
<text x="171.2" y="73.1">3.0</text>
<text x="176.2" y="73.1">4.0</text>
<text x="181.3" y="73.1">5.0</text>
<text x="186.3" y="73.1">6.0</text>
<text x="191.4" y="73.1">7.0</text>
<text x="36" y="83.7">(Active mode)</text>
<text x="101.2" y="84">(ch1 to ch3)</text>
<text x="165.4" y="83.7">(ch4 to ch5)</text>
<text x="52.9" y="95">BD6370GUL</text>
<text x="117.1" y="95">BD6370GUL</text>
<text x="181.4" y="95">BD6370GUL</text>
<text x="24" y="96.4">1.0</text>
<text x="88.2" y="96.5">2.0</text>
<text x="153" y="96.5">20</text>
<text x="24" y="105.7">0.5</text>
<text x="88.2" y="105.7">1.0</text>
<text x="153" y="105.7">10</text>
<text x="24" y="114.9">0.0</text>
<text x="88.2" y="115">0.0</text>
<text x="154.1" y="115">0</text>
<text x="23.2" y="124.2">-0.5</text>
<text x="87.5" y="124.2">-1.0</text>
<text x="152.2" y="124.2">-10</text>
<text x="23.2" y="133.4">-1.0</text>
<text x="27.7" y="136.3">0</text>
<text x="32.2" y="136.3">8</text>
<text x="36.5" y="136.3">16</text>
<text x="41" y="136.3">24</text>
<text x="45.4" y="136.3">32</text>
<text x="49.9" y="136.3">40</text>
<text x="54.7" y="136.3">48</text>
<text x="59.2" y="136.3">56</text>
<text x="63.7" y="136.3">64</text>
<text x="87.5" y="133.5">-2.0</text>
<text x="91.9" y="136.4">0</text>
<text x="96.5" y="136.4">8</text>
<text x="100.7" y="136.4">16</text>
<text x="105.2" y="136.4">24</text>
<text x="109.7" y="136.4">32</text>
<text x="114.2" y="136.4">40</text>
<text x="118.9" y="136.4">48</text>
<text x="123.4" y="136.4">56</text>
<text x="127.9" y="136.4">64</text>
<text x="152.2" y="133.5">-20</text>
<text x="156.2" y="136.4">0</text>
<text x="160.7" y="136.4">8</text>
<text x="164.9" y="136.4">16</text>
<text x="169.4" y="136.4">24</text>
<text x="173.9" y="136.4">32</text>
<text x="178.4" y="136.4">40</text>
<text x="183.2" y="136.4">48</text>
<text x="187.7" y="136.4">56</text>
<text x="192.2" y="136.4">64</text>
<text x="30.9" y="139.5">Serial setting value : DAC code [BIT]</text>
<text x="95.1" y="139.6">Serial setting value : DAC code [BIT]</text>
<text x="159.3" y="139.6">Serial setting value : DAC code [BIT]</text>
<text x="89.2" y="147.5">(Const.-Voltage drive block, RL=20Ω)</text>
<text x="153.4" y="147.5">(Const.-Voltage drive block, RL=20Ω)</text>
<text x="24" y="160">1.0</text>
<text x="52.9" y="158.5">BD6370GUL</text>
<text x="88.2" y="160">2.0</text>
<text x="117.1" y="158.5">BD6370GUL</text>
<text x="153" y="160">20</text>
<text x="181.4" y="158.5">BD6370GUL</text>
<text x="24" y="169.2">0.5</text>
<text x="88.2" y="169.2">1.0</text>
<text x="153" y="169.2">10</text>
<text x="24" y="178.5">0.0</text>
<text x="88.2" y="178.5">0.0</text>
<text x="154.1" y="178.5">0</text>
<text x="23.3" y="187.7">-0.5</text>
<text x="87.5" y="187.7">-1.0</text>
<text x="152.2" y="187.7">-10</text>
<text x="23.3" y="197">-1.0</text>
<text x="87.5" y="197">-2.0</text>
<text x="152.2" y="197">-20</text>
<text x="27.8" y="199.9">0</text>
<text x="30.9" y="203.1">Serial setting value : DAC code [BIT]</text>
<text x="32.3" y="199.9">8</text>
<text x="36.5" y="199.9">16</text>
<text x="41" y="199.9">24</text>
<text x="45.5" y="199.9">32</text>
<text x="50" y="199.9">40</text>
<text x="54.7" y="199.9">48</text>
<text x="59.2" y="199.9">56</text>
<text x="63.7" y="199.9">64</text>
<text x="91.9" y="199.9">0</text>
<text x="95.1" y="203.1">Serial setting value : DAC code [BIT]</text>
<text x="96.5" y="199.9">8</text>
<text x="100.7" y="199.9">16</text>
<text x="105.2" y="199.9">24</text>
<text x="109.7" y="199.9">32</text>
<text x="114.2" y="199.9">40</text>
<text x="118.9" y="199.9">48</text>
<text x="123.4" y="199.9">56</text>
<text x="127.9" y="199.9">64</text>
<text x="156.2" y="199.9">0</text>
<text x="159.3" y="203.1">Serial setting value : DAC code [BIT]</text>
<text x="160.7" y="199.9">8</text>
<text x="164.9" y="199.9">16</text>
<text x="169.4" y="199.9">24</text>
<text x="173.9" y="199.9">32</text>
<text x="178.4" y="199.9">40</text>
<text x="183.2" y="199.9">48</text>
<text x="187.7" y="199.9">56</text>
<text x="192.2" y="199.9">64</text>
<text x="83.1" y="211">(Const.-Current drive block, R</text>
<text x="114.7" y="211">=0.5Ω, RL=10Ω)</text>
<text x="147.4" y="211">(Const.-Current drive block, R</text>
<text x="179" y="211">=0.5Ω, RL=10Ω)</text>
<text x="52.9" y="222">BD6370GUL</text>
<text x="117.1" y="222">BD6370GUL</text>
<text x="181.4" y="222">BD6370GUL</text>
<text x="24" y="223.5">1.0</text>
<text x="88.2" y="223.4">2.0</text>
<text x="153" y="223.5">20</text>
<text x="24" y="232.7">0.5</text>
<text x="88.2" y="232.7">1.0</text>
<text x="153" y="232.7">10</text>
<text x="24" y="242">0.0</text>
<text x="88.2" y="241.9">0.0</text>
<text x="154.1" y="242">0</text>
<text x="23.3" y="251.2">-0.5</text>
<text x="87.4" y="251.2">-1.0</text>
<text x="152.2" y="251.2">-10</text>
<text x="23.3" y="260.5">-1.0</text>
<text x="27.8" y="263.4">0</text>
<text x="32.3" y="263.4">8</text>
<text x="36.5" y="263.4">16</text>
<text x="41" y="263.4">24</text>
<text x="45.5" y="263.4">32</text>
<text x="50" y="263.4">40</text>
<text x="54.7" y="263.4">48</text>
<text x="59.2" y="263.4">56</text>
<text x="63.7" y="263.4">64</text>
<text x="87.4" y="260.4">-2.0</text>
<text x="91.9" y="263.4">0</text>
<text x="96.4" y="263.4">8</text>
<text x="100.7" y="263.4">16</text>
<text x="105.2" y="263.4">24</text>
<text x="109.7" y="263.4">32</text>
<text x="114.2" y="263.4">40</text>
<text x="118.9" y="263.4">48</text>
<text x="123.4" y="263.4">56</text>
<text x="127.9" y="263.4">64</text>
<text x="152.2" y="260.5">-20</text>
<text x="156.2" y="263.4">0</text>
<text x="160.7" y="263.4">8</text>
<text x="164.9" y="263.4">16</text>
<text x="169.4" y="263.4">24</text>
<text x="173.9" y="263.4">32</text>
<text x="178.4" y="263.4">40</text>
<text x="183.2" y="263.4">48</text>
<text x="187.7" y="263.4">56</text>
<text x="192.2" y="263.4">64</text>
<text x="30.9" y="266.6">Serial setting value : DAC code [BIT]</text>
<text x="95.1" y="266.5">Serial setting value : DAC code [BIT]</text>
<text x="159.3" y="266.6">Serial setting value : DAC code [BIT]</text>
<text x="147.4" y="274.5">(Const.-Current drive block, R</text>
<text x="179" y="274.5">=1.0Ω, RL=10Ω)</text>
</g>
<g font-size="1.9">
<text x="21.8" y="131.5" transform="rotate(-90 21.8 131.5)">Diff. non-linear tolerance : DVDNL [LSB]</text>
<text x="86" y="131.3" transform="rotate(-90 86 131.3)">Integ.non-linear tolerance: DVINL [LSB]</text>
<text x="150.2" y="131.6" transform="rotate(-90 150.2 131.6)">Output high voltage accuracy: VVOH [%]</text>
<text x="21.8" y="194.6" transform="rotate(-90 21.8 194.6)">Diff. non-linear tolerance : DIDNL [LSB]</text>
<text x="86" y="194.3" transform="rotate(-90 86 194.3)">Integ.non-linear tolerance: DIINL [LSB]</text>
<text x="150.2" y="192.2" transform="rotate(-90 150.2 192.2)">RNF voltage accuracy: VIRNF [%]</text>
<text x="86" y="257.7" transform="rotate(-90 86 257.7)">Integ.non-linear tolerance: DIINL [LSB]</text>
<text x="150.2" y="255.7" transform="rotate(-90 150.2 255.7)">RNF voltage accuracy: VIRNF [%]</text>
<text x="21.8" y="258.1" transform="rotate(-90 21.8 258.1)">Diff. non-linear tolerance : DIDNL [LSB]</text>
</g>
<g font-size="1.8">
<text x="51.7" y="104.5">85°C</text>
<text x="111.3" y="110.2">25°C</text>
<text x="120.3" y="110.2">-25°C</text>
<text x="175.5" y="110.7">25°C</text>
<text x="186.4" y="111.8">-25°C</text>
<text x="42.3" y="121.7">-25°C</text>
<text x="51.7" y="121.7">25°C</text>
<text x="116" y="123">85°C</text>
<text x="180.2" y="121.8">85°C</text>
<text x="46.1" y="127.3">Operating range</text>
<text x="110.3" y="127.3">Operating range</text>
<text x="174.5" y="127.3">Operating range</text>
<text x="38" y="172.6">25°C</text>
<text x="46.8" y="173.5">-25°C</text>
<text x="102" y="172">-25°C</text>
<text x="111.4" y="171.1">25°C</text>
<text x="170.7" y="171.2">-25°C</text>
<text x="184.6" y="175.3">25°C</text>
<text x="38" y="185.7">85°C</text>
<text x="111.4" y="181.3">85°C</text>
<text x="175.5" y="185.8">85°C</text>
<text x="37.8" y="191">Operating range</text>
<text x="102" y="190.8">Operating range</text>
<text x="166.3" y="190.8">Operating range</text>
<text x="108.3" y="236.6">25°C</text>
<text x="120.2" y="237.7">-25°C</text>
<text x="175.5" y="236.9">25°C</text>
<text x="184.5" y="236.9">-25°C</text>
<text x="42.4" y="248.2">-25°C</text>
<text x="51.8" y="248.2">85°C</text>
<text x="60.9" y="248.2">25°C</text>
<text x="116" y="248.3">85°C</text>
<text x="189.1" y="249.4">85°C</text>
<text x="43.2" y="254.3">Operating range</text>
<text x="107.4" y="254.3">Operating range</text>
<text x="171.2" y="254.3">Operating Range</text>
</g>
<g font-size="1.4">
<text x="111.1" y="211.3">RNFx</text>
<text x="175.4" y="211.3">RNFx</text>
<text x="175.4" y="274.8">RNFx</text>
</g>
</svg>
